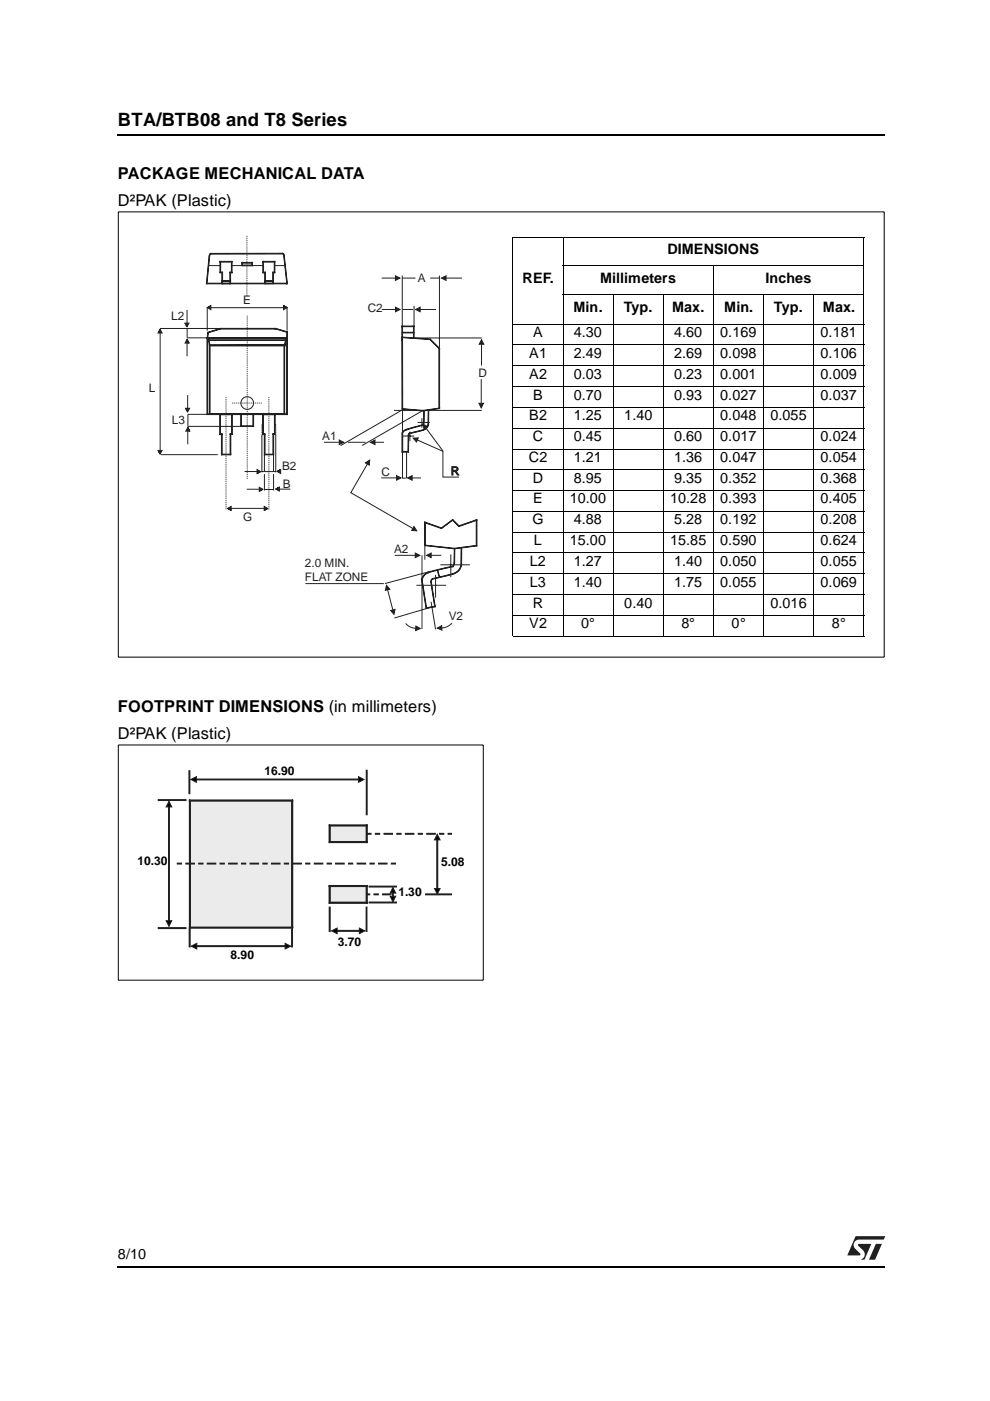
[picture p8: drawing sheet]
<svg xmlns="http://www.w3.org/2000/svg" width="210mm" height="297mm" viewBox="0 0 210 297" stroke-linecap="round" stroke-linejoin="round" font-family="sans-serif">
<path d="M24.9 28.4l.1 .3zM187.5 28.4l.1 .3zM24.9 268.4l.1 .3zM187.5 268.4l.1 .3z" fill="#000"/>
<path d="M25 28.5h162.5M25 268.6h162.5" fill="none" stroke="#000" stroke-width=".25"/>
<path d="M179.3 262h8.3v5.2h-8.3z" fill="#fff"/>
<g fill="#231f20">
<path d="M185.7 263.7h1.3l-1.5 3.4h-1.3z" fill-rule="evenodd"/>
<path d="M181.4 262.1h6.3l-.3 .7h-5.3a1.14 1.14 0 0 0-1 .8 1.14 1.14 0 0 0 .3 1.2l1 1v.3l-2.8 .1z" fill-rule="evenodd"/>
<path d="M182 263.8l2.7-.1-1.4 3.4h-.7a1.19 1.19 0 0 0 .4-1.9l-1-1.1z" fill-rule="evenodd"/>
</g>
<path d="M29.1 162.4h69.2v40.9h-69.2z" fill="#fff"/>
<path d="M40.3 169.7h21.6v27h-21.6z" fill-rule="evenodd" fill="#ebebec" stroke="#231f20" stroke-width=".21"/>
<g fill="#010202" stroke="#231f20" stroke-width=".21">
<path d="M40.3 169.6h21.6l.2 .1-.2-.1h.2v.1h-.3l.1 .2h-21.6z" fill-rule="evenodd"/>
<path d="M61.8 169.7h.3v27l-.2 .1 .2-.1v.1h-.2v-.2l-.1 .1z" fill-rule="evenodd"/>
<path d="M40.1 196.7h.3l-.1-.1h21.6v.2h-21.6l-.2-.1 .2 .1h-.2z" fill-rule="evenodd"/>
<path d="M40.1 169.6h.2v.3l.1-.2v27h-.3v-27l.2-.1-.2 .1z" fill-rule="evenodd"/>
<path d="M37.6 183h.9v.2h-.9z" fill-rule="evenodd"/>
<path d="M39.4 183h1.8v.2h-1.8z" fill-rule="evenodd"/>
<path d="M42.1 183h.9v.2h-.9z" fill-rule="evenodd"/>
<path d="M43.9 183h1.9v.2h-1.9z" fill-rule="evenodd"/>
<path d="M46.6 183h1v.2h-1z" fill-rule="evenodd"/>
<path d="M48.5 183h1.8v.2h-1.8z" fill-rule="evenodd"/>
<path d="M51.2 183h.9v.2h-.9z" fill-rule="evenodd"/>
<path d="M53 183h1.8v.2h-1.8z" fill-rule="evenodd"/>
<path d="M55.7 183h.9v.2h-.9z" fill-rule="evenodd"/>
<path d="M57.6 183h1.8v.2h-1.8z" fill-rule="evenodd"/>
<path d="M60.3 183h.9v.2h-.9z" fill-rule="evenodd"/>
<path d="M62.1 183h1.8v.2h-1.8z" fill-rule="evenodd"/>
<path d="M64.8 183h.9v.2h-.9z" fill-rule="evenodd"/>
<path d="M66.6 183h1.8v.2h-1.8z" fill-rule="evenodd"/>
<path d="M69.4 183h.9v.2h-.9z" fill-rule="evenodd"/>
<path d="M71.2 183h1.8v.2h-1.8z" fill-rule="evenodd"/>
<path d="M73.9 183h.9v.2h-.9z" fill-rule="evenodd"/>
<path d="M75.7 183h1.8v.2h-1.8z" fill-rule="evenodd"/>
<path d="M78.4 183h.9v.2h-.9z" fill-rule="evenodd"/>
<path d="M80.2 183h1.9v.2h-1.9z" fill-rule="evenodd"/>
<path d="M83 183h.9v.2h-.9z" fill-rule="evenodd"/>
<path d="M75.1 176.7h.9v.2h-.9z" fill-rule="evenodd"/>
<path d="M76.9 176.7h1.8v.2h-1.8z" fill-rule="evenodd"/>
<path d="M79.6 176.7h.9v.2h-.9z" fill-rule="evenodd"/>
<path d="M81.4 176.7h1.8v.2h-1.8z" fill-rule="evenodd"/>
<path d="M84.1 176.7h.9v.2h-.9z" fill-rule="evenodd"/>
<path d="M85.9 176.7h1.9v.2h-1.9z" fill-rule="evenodd"/>
<path d="M88.7 176.7h.9v.2h-.9z" fill-rule="evenodd"/>
<path d="M90.5 176.7h1.8v.2h-1.8z" fill-rule="evenodd"/>
<path d="M93.2 176.7h.9v.2h-.9z" fill-rule="evenodd"/>
<path d="M95 176.7h.7v.2h-.7z" fill-rule="evenodd"/>
<path d="M74.8 189.5h.9v.2h-.9z" fill-rule="evenodd"/>
<path d="M76.6 189.5h1.8v.2h-1.8z" fill-rule="evenodd"/>
<path d="M79.3 189.5h.9v.2h-.9z" fill-rule="evenodd"/>
<path d="M81.1 189.5h1.8v.2h-1.8z" fill-rule="evenodd"/>
<path d="M35.7 171h.2v24.3h-.2z" fill-rule="evenodd"/>
<path d="M35.8 169.9l.6 1.2h-1.2z" fill-rule="evenodd"/>
<path d="M35.2 195.2h1.2l-.6 1.2z" fill-rule="evenodd"/>
<path d="M40.9 165.2h35.4v.2h-35.4z" fill-rule="evenodd"/>
<path d="M40.5 165.3l1.2-.6v1.2z" fill-rule="evenodd"/>
<path d="M76 164.7l1.2 .6-1.2 .6z" fill-rule="evenodd"/>
<path d="M41.7 200.5h18.8v.2h-18.8z" fill-rule="evenodd"/>
<path d="M40.5 200.6l1.2-.6v1.2z" fill-rule="evenodd"/>
<path d="M60.4 200l1.2 .6-1.2 .6z" fill-rule="evenodd"/>
<path d="M69.8 192.3h.2v5.2h-.2z" fill-rule="evenodd"/>
<path d="M77.6 192.3h.2v5.2h-.2z" fill-rule="evenodd"/>
<path d="M78.3 187.9h5.7v.2h-5.7z" fill-rule="evenodd"/>
<path d="M78.3 191.2h5.7v.3h-5.7z" fill-rule="evenodd"/>
<path d="M90.2 189.5h5.5v.2h-5.5z" fill-rule="evenodd"/>
<path d="M92.6 178h.2v10.5h-.2z" fill-rule="evenodd"/>
<path d="M92.1 188.4h1.2l-.6 1.2z" fill-rule="evenodd"/>
<path d="M92.7 176.9l.6 1.2h-1.2z" fill-rule="evenodd"/>
<path d="M77.6 163.3h.2v9.4h-.2z" fill-rule="evenodd"/>
<path d="M40.1 163.4h.2v4.9h-.2z" fill-rule="evenodd"/>
<path d="M40.1 196.9h.2v3.9h-.2z" fill-rule="evenodd"/>
<path d="M61.8 196.9h.2v3.9h-.2z" fill-rule="evenodd"/>
<path d="M33.6 169.5h5.8v.2h-5.8z" fill-rule="evenodd"/>
<path d="M33.6 196.7h5.8v.2h-5.8z" fill-rule="evenodd"/>
</g>
<path d="M69.9 175h7.8v3.5h-7.8z" fill-rule="evenodd" fill="#ebebec" stroke="#231f20" stroke-width=".21"/>
<g fill="#010202" stroke="#231f20" stroke-width=".21">
<path d="M69.9 174.9h7.8l.2 .1-.2-.1h.2v.1h-.3l.1 .1h-7.8z" fill-rule="evenodd"/>
<path d="M77.6 175h.3v3.5l-.2 .2 .2-.2v.2h-.2v-.3l-.1 .1z" fill-rule="evenodd"/>
<path d="M69.8 178.5h.2l-.1-.1h7.8v.3h-7.8l-.1-.2 .1 .2h-.1z" fill-rule="evenodd"/>
<path d="M69.8 174.9h.1v.2l.1-.1v3.5h-.2v-3.5l.1-.1-.1 .1z" fill-rule="evenodd"/>
</g>
<path d="M69.9 187.9h7.8v3.5h-7.8z" fill-rule="evenodd" fill="#ebebec" stroke="#231f20" stroke-width=".21"/>
<g fill="#010202" stroke="#231f20" stroke-width=".21">
<path d="M69.9 187.7h7.8l.2 .2-.2-.2h.2v.2h-.3l.1 .1h-7.8z" fill-rule="evenodd"/>
<path d="M77.6 187.9h.3v3.5l-.2 .1 .2-.1v.1h-.2v-.2l-.1 .1z" fill-rule="evenodd"/>
<path d="M69.8 191.4h.2l-.1-.1h7.8v.2h-7.8l-.1-.1 .1 .1h-.1z" fill-rule="evenodd"/>
<path d="M69.8 187.7h.1v.3l.1-.1v3.5h-.2v-3.5l.1-.2-.1 .2z" fill-rule="evenodd"/>
<path d="M71.4 197.3h4.8v.2h-4.8z" fill-rule="evenodd"/>
<path d="M70.3 197.4l1.2-.6v1.2z" fill-rule="evenodd"/>
<path d="M76.2 196.8l1.2 .6-1.2 .6z" fill-rule="evenodd"/>
<path d="M83.2 189.3h.2v.8h-.2z" fill-rule="evenodd"/>
<path d="M83.3 188.2l.6 1.1h-1.2z" fill-rule="evenodd"/>
<path d="M82.7 190h1.2l-.6 1.2z" fill-rule="evenodd"/>
</g>
<path d="M25.1 158h77.4v49.8h-77.4z" fill="none" stroke="#000" stroke-width=".21"/>
<path d="M31.3 49.9h71.8v84.1h-71.8z" fill="#fff"/>
<g fill="#231f20" stroke="#231f20" stroke-width=".21">
<path d="M87.7 69.2h.1v3l-.1-.1z" fill-rule="evenodd"/>
<path d="M85.3 72h2.4v.2h-2.5z" fill-rule="evenodd"/>
<path d="M85.2 69.1l.1 .1v2.9h-.1z" fill-rule="evenodd"/>
<path d="M85.3 69.1l2.5 .1-2.5 .1z" fill-rule="evenodd"/>
<path d="M85.3 70.5h2.5v.1h-2.5z" fill-rule="evenodd"/>
</g>
<path d="M89.9 86.7h1l-.1 3.3a2.73 2.73 0 0 1-2.5 1.5l-1.5 .4-.2 .2v3.7h-1.3v-4a4.1 4.1 0 0 1 2.8-1.3l.8-.2a.8 .8 0 0 0 1-.7z" fill-rule="evenodd" fill="#fff" stroke="#231f20" stroke-width=".21"/>
<g fill="#231f20" stroke="#231f20" stroke-width=".21">
<path d="M90.8 90l.1 .1a1.59 1.59 0 0 1-1.1 1.1l-.1-.1 .7-.5z" fill-rule="evenodd"/>
<path d="M86.8 91.8l2.9-.7 .1 .1-2.9 .7z" fill-rule="evenodd"/>
<path d="M86.7 91.9l.1-.1 .1 .1-.4 .4z" fill-rule="evenodd"/>
<path d="M86.5 92.3h.2l-.1 3.5h-.1z" fill-rule="evenodd"/>
<path d="M85.2 95.8l1.4-.1v.1z" fill-rule="evenodd"/>
<path d="M85.3 91.8h.1v4h-.2z" fill-rule="evenodd"/>
<path d="M85.5 91.4l.7-.4 .1 .1-1 .7z" fill-rule="evenodd"/>
<path d="M86.2 91l2.9-.8h.5l-3.3 .9z" fill-rule="evenodd"/>
<path d="M89.8 89.6l.1 .1-.3 .5-.1-.1z" fill-rule="evenodd"/>
<path d="M89.8 86.6l.2 .1-.1 2.9h-.1z" fill-rule="evenodd"/>
<path d="M89.9 86.6l1 .1-1 .1z" fill-rule="evenodd"/>
<path d="M90.8 86.7h.1v3.4l-.1-.1z" fill-rule="evenodd"/>
</g>
<path d="M85.3 71.5l5.9 .4 1.9 2v12.7l-3.4 .5-4.4-.4z" fill-rule="evenodd" fill="#fff" stroke="#231f20" stroke-width=".21"/>
<g fill="#231f20" stroke="#231f20" stroke-width=".21">
<path d="M85.3 71.5l5.9 .4-5.9-.3z" fill-rule="evenodd"/>
<path d="M91.2 71.9l2 2h-.1l-2-1.9z" fill-rule="evenodd"/>
<path d="M93.1 73.9h.1v12.7h-.1z" fill-rule="evenodd"/>
<path d="M89.7 87l3.4-.5 .1 .1-3.5 .6z" fill-rule="evenodd"/>
<path d="M85.2 86.7l4.5 .3v.1z" fill-rule="evenodd"/>
<path d="M85.2 71.5h.1l.1 15.2h-.2z" fill-rule="evenodd"/>
</g>
<path d="M96.4 114.9h1.5l-.1 5a3.1 3.1 0 0 1-2.7 2l-2.7 .7a.83 .83 0 0 0-1 .8l.8 5.2-1.8 .3-1-6.1a2.86 2.86 0 0 1 2.7-1.8l2.5-.6a1.95 1.95 0 0 0 1.5-.5l.2-.6z" fill-rule="evenodd" fill="#fff" stroke="#231f20" stroke-width=".21"/>
<g fill="#231f20" stroke="#231f20" stroke-width=".21">
<path d="M97.7 119.9h.2a2.41 2.41 0 0 1-1.7 1.8v-.1l1-.7z" fill-rule="evenodd"/>
<path d="M91.8 122.7l4.4-1.1v.1l-4.1 1-.3 .1z" fill-rule="evenodd"/>
<path d="M91.5 122.9l.3-.2-.5 .7z" fill-rule="evenodd"/>
<path d="M91.3 123.4h.2l.7 5.3z" fill-rule="evenodd"/>
<path d="M90.4 128.9l1.8-.4v.2l-1.9 .3z" fill-rule="evenodd"/>
<path d="M89.4 122.8h.1l.9 6.1h-.1z" fill-rule="evenodd"/>
<path d="M90.1 121.7l.5-.3 .2-.1v.1a2.16 2.16 0 0 0-1.3 1.5l-.1-.1 .2-.4z" fill-rule="evenodd"/>
<path d="M90.8 121.3l3.8-1 1.5-.2-5.3 1.3z" fill-rule="evenodd"/>
<path d="M96.3 119.3h.1v.1l-.3 .7h-.1z" fill-rule="evenodd"/>
<path d="M96.3 114.8l.2 .1-.1 4.4h-.1z" fill-rule="evenodd"/>
<path d="M96.4 114.8l1.5 .1h-1.5z" fill-rule="evenodd"/>
<path d="M97.8 114.9h.1v5h-.2z" fill-rule="evenodd"/>
</g>
<path d="M90.1 110.8l3.5 1.2 2.4-1.8 1.3 1.4 3.7-1.3v5.4l-4.6 .6-6.3-.7z" fill-rule="evenodd" fill="#fff" stroke="#231f20" stroke-width=".21"/>
<g fill="#231f20" stroke="#231f20" stroke-width=".21">
<path d="M101 110.3h.1v5.4h-.1z" fill-rule="evenodd"/>
<path d="M96.4 116.3l4.6-.7 .1 .1-4.7 .7z" fill-rule="evenodd"/>
<path d="M90 115.6l6.4 .7v.1z" fill-rule="evenodd"/>
<path d="M90 110.7l.2 .1v4.8h-.2z" fill-rule="evenodd"/>
<path d="M90.1 110.7l3.5 1.3-3.5-1.2z" fill-rule="evenodd"/>
<path d="M93.6 111.9l2.4-1.7-2.4 1.8z" fill-rule="evenodd"/>
<path d="M95.9 110.3l.1-.1 1.3 1.4z" fill-rule="evenodd"/>
<path d="M97.3 111.5l3.8-1.3v.1l-3.8 1.3z" fill-rule="evenodd"/>
<path d="M83.8 58.5l1 .5-1 .4z" fill-rule="evenodd"/>
<path d="M83.9 65.1l.9 .5-.9 .5z" fill-rule="evenodd"/>
<path d="M93.6 59l1-.5v.9z" fill-rule="evenodd"/>
<path d="M88.1 65.6l1-.5v1z" fill-rule="evenodd"/>
<path d="M102.1 72l.5 1h-1z" fill-rule="evenodd"/>
<path d="M101.6 85.5h.9l-.5 1z" fill-rule="evenodd"/>
<path d="M89.7 90l1 .4-.8 .6z" fill-rule="evenodd"/>
<path d="M87.6 92.9l1.1-.1-.4 .9z" fill-rule="evenodd"/>
<path d="M78.5 93.8l1-.5v1z" fill-rule="evenodd"/>
<path d="M86.4 101.3l1-.5v1z" fill-rule="evenodd"/>
<path d="M71.9 93.3l1 .5-1 .5z" fill-rule="evenodd"/>
<path d="M84.1 100.8l.9 .5-.9 .5z" fill-rule="evenodd"/>
<path d="M77.5 98.1l.9-.6-.1 1.1z" fill-rule="evenodd"/>
<path d="M87.8 111.6l.6 .9h-1.1z" fill-rule="evenodd"/>
<path d="M81.9 124.1l.7 .8-.9 .3z" fill-rule="evenodd"/>
<path d="M82.8 129.4l1-.2-.3 1.1z" fill-rule="evenodd"/>
<path d="M92.7 133.2l.9-.5 .1 .9z" fill-rule="evenodd"/>
<path d="M88.2 132.7l.9 .6-1 .4z" fill-rule="evenodd"/>
<path d="M88 117.3l1 .4-1 .5z" fill-rule="evenodd"/>
<path d="M90.5 117.7l.9-.4v.9z" fill-rule="evenodd"/>
<path d="M92.7 120.9h.1l.4 1.5h-.1z" fill-rule="evenodd"/>
</g>
<g fill="none" stroke="#231f20" stroke-width=".21">
<path d="M80.9 59h3M85.3 58.4v10.7M85.3 59h2.8M91.2 59h1.9M93.2 58.4v15.4M94.5 59h3.5M80.9 65.6h3M85.4 65.6h2.2M87.7 71.7h14.4M87.8 64.8v4.4M89 65.6h3.5M102.1 72.9v4.6"/>
<path d="M68.7 93.8h3.3M73.8 93.8h3.7M77.9 98.3l-3.5 6.2 13.2 7.6M79.5 93.8h1.9M83.5 87h18.6M85.1 87l-12.9 7.5M85.2 92.4h2.6M85.3 86.7v14.8M86.2 95.8v5.6M86.9 91.5v2M88.4 93.3l5.5 2.4M88.5 89.6h2.6"/>
<path d="M89.5 88.6v2.1M89.8 87l-13 7.5M90.3 90.7l3.6 4.9v5.6h3.4M102 80.4v5.2M80.8 101.3h3.3M83.7 117.7h4.4M85.4 101.4h.7M87.3 101.3h2M89.5 117.7v15.7M90.1 115.6v3.1M91.4 117.7h2.2M93.4 119.8h6.2"/>
<path d="M95.6 117.5v4.9M64.8 123.7h16.6M82.2 125l1.1 4.4M86 132.2l1 .7 1.2 .3M88.3 124.1h6.3M91.1 121.2l-9.5 2.5M91.4 127.6l1 5.8M91.5 128.7l-7.9 2.3M92.4 121.9v4.8M95.8 132.1l-.9 .7-1.3 .3"/>
</g>
<path d="M44 71.7h16.9v16.1h-16.9z" fill-rule="evenodd" fill="#fff" stroke="#231f20" stroke-width=".21"/>
<g fill="#231f20" stroke="#231f20" stroke-width=".21">
<path d="M44 71.6l16.9 .1h-16.9z" fill-rule="evenodd"/>
<path d="M60.8 71.7h.1v16.2l-.1-.1z" fill-rule="evenodd"/>
<path d="M43.9 87.8h17v.1z" fill-rule="evenodd"/>
<path d="M43.9 71.6l.1 .1v16.1h-.1z" fill-rule="evenodd"/>
</g>
<path d="M44.5 73.2l15.8-.1v14.6h-15.8z" fill-rule="evenodd" fill="#fff" stroke="#231f20" stroke-width=".21"/>
<g fill="#231f20" stroke="#231f20" stroke-width=".21">
<path d="M44.5 73.1l15.9-.1-.1 .2-15.8 .1z" fill-rule="evenodd"/>
<path d="M60.2 73.1h.2v14.7l-.2-.1z" fill-rule="evenodd"/>
<path d="M44.5 87.7h15.8v.1h-15.9z" fill-rule="evenodd"/>
<path d="M44.4 73.1l.1 .1v14.5h-.1z" fill-rule="evenodd"/>
</g>
<path d="M46.7 87.9h2.5v4.1h-.3v4.4h-1.9v-4.3h-.3z" fill-rule="evenodd" fill="#fff" stroke="#231f20" stroke-width=".21"/>
<g fill="#231f20" stroke="#231f20" stroke-width=".21">
<path d="M48.8 92h.1v4.4h-.1z" fill-rule="evenodd"/>
<path d="M48.9 92l.3 .1h-.3z" fill-rule="evenodd"/>
<path d="M49.1 87.9l.1-.1v4.2h-.1z" fill-rule="evenodd"/>
<path d="M46.6 87.8h2.6v.1h-2.5z" fill-rule="evenodd"/>
<path d="M46.6 87.9h.1v4.2z" fill-rule="evenodd"/>
<path d="M46.7 92l.4 .1h-.4z" fill-rule="evenodd"/>
<path d="M47 92.1h.1l-.1 4.3z" fill-rule="evenodd"/>
<path d="M47 96.3h1.9v.1h-1.9z" fill-rule="evenodd"/>
</g>
<path d="M55.8 87.9h2.5v4.1h-.3v4.4h-1.9v-4.3h-.3z" fill-rule="evenodd" fill="#fff" stroke="#231f20" stroke-width=".21"/>
<g fill="#231f20" stroke="#231f20" stroke-width=".21">
<path d="M57.9 92h.1v4.4h-.1z" fill-rule="evenodd"/>
<path d="M58 92l.3 .1h-.3z" fill-rule="evenodd"/>
<path d="M58.2 87.9l.1-.1v4.2h-.1z" fill-rule="evenodd"/>
<path d="M55.7 87.8h2.6v.1h-2.5z" fill-rule="evenodd"/>
<path d="M55.7 87.9h.1v4.2z" fill-rule="evenodd"/>
<path d="M55.8 92l.4 .1h-.4z" fill-rule="evenodd"/>
<path d="M56 92.1h.2l-.1 4.3z" fill-rule="evenodd"/>
<path d="M56.1 96.3h1.9v.1h-1.9z" fill-rule="evenodd"/>
</g>
<path d="M51.1 87.8h2.6v2.6h-2.6z" fill-rule="evenodd" fill="#fff" stroke="#231f20" stroke-width=".21"/>
<g fill="#231f20" stroke="#231f20" stroke-width=".21">
<path d="M51.1 87.8h.1l-.1 2.6z" fill-rule="evenodd"/>
<path d="M51.1 90.3h2.6l.1 .1h-2.7z" fill-rule="evenodd"/>
<path d="M53.6 87.8h.2v2.6h-.2z" fill-rule="evenodd"/>
<path d="M51.1 87.8h2.6v.1h-2.6z" fill-rule="evenodd"/>
</g>
<path d="M44.1 70.5l2.7-.8h11.7l2.4 .7v1.3h-16.9z" fill-rule="evenodd" fill="#fff" stroke="#231f20" stroke-width=".21"/>
<g fill="#231f20" stroke="#231f20" stroke-width=".21">
<path d="M44.1 70.5h.1l-.2 1.2-.1-.1z" fill-rule="evenodd"/>
<path d="M44.1 70.4l2.7-.8v.2l-2.7 .8z" fill-rule="evenodd"/>
<path d="M46.9 69.6h11.6l-.1 .2h-11.5z" fill-rule="evenodd"/>
<path d="M58.5 69.6l2.4 .8-2.5-.7z" fill-rule="evenodd"/>
<path d="M60.8 70.4h.1v1.3h-.1z" fill-rule="evenodd"/>
<path d="M44 71.6h16.9v.1h-17z" fill-rule="evenodd"/>
<path d="M44 65.2l.7-.4-.7 .4 .7-.4v.9z" fill-rule="evenodd"/>
<path d="M60.1 64.8l.8 .4-.8 .5v-.9l.8 .4z" fill-rule="evenodd"/>
<path d="M39.8 90.6l.4 .8-.4-.8 .4 .8h-.8z" fill-rule="evenodd"/>
<path d="M39.7 72l.4 .7-.4-.7 .4 .7h-.9z" fill-rule="evenodd"/>
<path d="M39.4 86.6h.8l-.4 .7z" fill-rule="evenodd"/>
<path d="M39.2 68.5h.9l-.4 .8z" fill-rule="evenodd"/>
<path d="M33.5 95.5h.9l-.4 .8z" fill-rule="evenodd"/>
<path d="M34 69.8l-.5 .8 .5-.8 .4 .8h-.9z" fill-rule="evenodd"/>
<path d="M56 107.4l.8 .4-.8 .4 .8-.4-.8 .4z" fill-rule="evenodd"/>
<path d="M48.2 107.8l.8 .4-.8-.4 .8-.4v.8z" fill-rule="evenodd"/>
<path d="M54.5 99.6l.8 .4-.8 .4 .8-.4-.8 .4z" fill-rule="evenodd"/>
<path d="M55 103.3l.7 .4-.7 .4 .7-.4-.7 .4z" fill-rule="evenodd"/>
<path d="M58.8 100l.7-.4-.7 .4 .7-.4v.8z" fill-rule="evenodd"/>
<path d="M58.5 103.7l.7-.4-.7 .4 .7-.4v.8z" fill-rule="evenodd"/>
<path d="M44.2 72h16.5l-.1 .2h-16.4z" fill-rule="evenodd"/>
<path d="M60.5 72.1h.1l-.2 1.2z" fill-rule="evenodd"/>
<path d="M44.5 73.2h15.9v.1h-16z" fill-rule="evenodd"/>
<path d="M44.2 72.1h.1l.2 1.2h-.1z" fill-rule="evenodd"/>
<path d="M43.9 71.7l.1-.1 .3 .5h-.1z" fill-rule="evenodd"/>
<path d="M60.8 71.6l.1 .1-.3 .4h-.1z" fill-rule="evenodd"/>
</g>
<g fill="none" stroke="#231f20" stroke-width=".21">
<path d="M33.9 69.6h12.8M34 70.5v25.1M39.7 65.7v2.9M39.7 72.7v2.8M39.7 71.6h4.2M39.7 69.7v1.9M43.9 65.1v5M44.6 65.2h15.6M52.4 66.9v.2M52.4 67.2h.1M52.4 67.3v.2M52.4 67.6h.1"/>
<path d="M52.4 67.7v.2M52.4 68h.1M52.4 68.1v.2M52.4 68.4v.1M52.4 68.6v.1M52.4 68.8v.1M52.4 69v.1M52.4 69.2v.1M52.4 69.4v.1M52.4 69.6v.1M52.4 69.8v.1M52.4 70v.1"/>
<path d="M52.4 70.2v.1M52.4 70.4v.1M52.4 70.6v.1M52.4 70.8v.1M52.4 71v.1M52.4 71.3h.1M52.4 71.4v.2M52.4 71.7h.1M52.4 71.8v.2M52.4 72.1h.1M52.4 72.2v.2M52.4 72.5h.1"/>
<path d="M52.4 72.6v.2M52.4 72.9h.1M52.4 73v.2M52.4 73.3h.1M52.4 73.4v.2M52.4 73.7h.1M52.4 73.8v.2M52.4 74.1h.1M52.4 74.2v.2M52.4 74.5h.1M52.4 74.6v.2M52.4 74.9h.1"/>
<path d="M52.4 75v.2M52.4 75.3h.1M52.4 75.4v.2M52.4 75.7h.1M52.4 75.8v.2M52.4 76.1h.1M52.4 76.2v.2M52.4 76.5h.1M52.4 76.6v.2M52.4 76.9v.1M52.4 77.1v.1M52.4 77.3v.1"/>
<path d="M52.4 77.5v.1M52.4 77.7v.1M52.4 77.9v.1M52.4 78.1v.1M52.4 78.3v.1M52.4 78.5v.1M52.4 78.7v.1M52.4 78.9v.1M52.4 79.1v.1M52.4 79.3v.1M52.4 79.5v.2M52.4 79.8h.1"/>
<path d="M52.4 79.9v.2M60.9 65.1v5M34.1 96.4h12.1M39.8 83.8v2.8M39.8 91.3v2.9M39.8 90.4h11.4M39.8 87.8h4.2M39.8 87.9v2.5M47.9 84.2v.2M47.9 84.5h.1M47.9 84.6v.2M47.9 84.9h.1"/>
<path d="M47.9 85v.2M47.9 85.3h.1M47.9 85.4v.2M47.9 85.7h.1M47.9 85.8v.2M47.9 86.1h.1M47.9 86.2v.2M47.9 86.5h.1M47.9 86.6v.2M47.9 86.9h.1M47.9 87v.2M47.9 87.3h.1"/>
<path d="M47.9 87.4v.2M47.9 87.7h.1M47.9 87.8v.2M47.9 88.1h.1M47.9 88.2v.2M47.9 88.5h.1M47.9 88.6v.2M47.9 88.9h.1M47.9 89v.2M47.9 89.3h.1M47.9 89.4v.2M47.9 89.7v.1"/>
<path d="M47.9 89.9v.1M47.9 90.1v.1M47.9 90.3v.1M47.9 90.5v.1M47.9 90.7v.1M47.9 90.9v.1M47.9 91.1v.1M47.9 91.3v.1M47.9 91.5v.1M47.9 91.7v.1M47.9 91.9v.1M47.9 92.1v.1"/>
<path d="M47.9 92.3v.1M47.9 92.6h.1M47.9 92.7v.2M47.9 93h.1M47.9 93.1v.2M47.9 93.4h.1M47.9 93.5v.2M47.9 93.8h.1M47.9 93.9v.2M47.9 94.2h.1M47.9 94.3v.2M47.9 94.6h.1"/>
<path d="M47.9 94.7v.2M47.9 95h.1M47.9 95.1v.2M47.9 95.4h.1M47.9 95.5v.2M47.9 95.8h.1M47.9 95.9v.2M47.9 96.2h.1M47.9 96.3v.2M47.9 96.6h.1M47.9 96.7v.2M47.9 97h.1"/>
<path d="M47.9 97.1v.2M47.9 97.4h.1M47.9 97.5v.2M47.9 97.8h.1M47.9 97.9v.2M47.9 98.2v.1M47.9 98.4v.1M47.9 98.6v.1M47.9 98.8v.1M47.9 99v.1M47.9 99.2v.1M47.9 99.4v.1"/>
<path d="M47.9 99.6v.1M47.9 99.8v.1M47.9 100v.1M49.2 85.5h.2M49.5 85.5h.1M49.7 85.5h.1M49.9 85.5h.1M50.1 85.5h.1M50.3 85.5h.1M50.5 85.5h.1M50.7 85.5h.1M50.9 85.5h.1"/>
<path d="M51.1 85.5h.1M51.3 85.5h.1M51.5 85.5h.1M51.7 85.5h.1M51.9 100h2.7M51.9 85.5h.1M52.1 85.5h.1M52.3 85.5h.1M52.4 80.2h.1M52.4 80.3v.2M52.4 80.6h.1M52.4 80.7v.2"/>
<path d="M52.4 81h.1M52.4 81.1v.2M52.4 81.4h.1M52.4 81.5v.2M52.4 81.8h.1M52.4 81.9v.2M52.4 82.2h.1M52.4 82.3v.2M52.4 82.6h.1M52.4 82.7v.2M52.4 83h.1M52.4 83.1v.2"/>
<path d="M52.4 83.4h.1M52.4 83.5v.2M52.4 83.8h.1M52.4 83.9v.2M52.4 84.2h.1M52.4 84.3v.2M52.4 84.6h.1M52.4 84.7v.2M52.4 85h.1M52.4 85.2v.1M52.4 85.4v.1M52.4 85.6v.1"/>
<path d="M52.4 85.8v.1M52.4 86v.1M52.4 86.2v.1M52.4 86.4v.1M52.4 86.6v.1M52.4 86.8v.1M52.4 87v.1M52.4 87.2v.1M52.4 87.4v.1M52.4 87.6v.1M52.4 87.8v.1M52.4 88v.2"/>
<path d="M52.4 88.3h.1M52.4 88.4v.2M52.4 88.7h.1M52.4 88.8v.2M52.4 89.1h.1M52.4 89.2v.2M52.4 89.5h.1M52.4 89.6v.2M52.4 89.9h.1M52.4 90v.2M52.4 90.3h.1M52.4 90.4v.2"/>
<path d="M52.4 90.7h.1M52.4 90.8v.2M52.4 91.1h.1M52.4 91.2v.2M52.4 91.5h.1M52.4 91.6v.2M52.4 91.9h.1M52.4 92v.2M52.4 92.3h.1M52.4 92.4v.2M52.4 92.7h.1M52.4 92.8v.2"/>
<path d="M52.4 93.1h.1M52.4 93.2v.2M52.4 93.5v.1M52.4 93.7v.1M52.4 93.9v.1M52.4 94.1v.1M52.4 94.3v.1M52.4 94.5v.1M52.4 94.7v.1M52.4 94.9v.1M52.4 95.1v.1M52.4 95.3v.1"/>
<path d="M52.4 95.5v.1M52.4 95.7v.1M52.4 95.9v.1M52.4 96.1v.2M52.4 96.4h.1M52.4 96.5v.2M52.4 96.8h.1M52.4 96.9v.2M52.4 97.2h.1M52.4 97.3v.2M52.4 97.6h.1M52.4 97.7v.2"/>
<path d="M52.4 98h.1M52.4 98.1v.2M52.4 98.4h.1M52.4 98.5v.2M52.4 98.8h.1M52.4 98.9v.2M52.4 99.2h.1M52.4 99.3v.2M52.4 99.6h.1M52.4 99.7v.2M52.4 100h.1M52.5 85.5h.1"/>
<path d="M52.7 85.5h.1M52.9 85.5h.1M53.1 85.5h.1M53.3 85.5h.2M53.6 85.5h.1M53.7 85.5h.2M54 85.5h.1M54.1 85.5h.2M54.4 85.5h.1M54.5 85.5h.2M54.8 85.5h.1M54.9 85.5h.2"/>
<path d="M55.2 85.5h.1M55.3 85.5h.2M55.5 100h3M55.5 90v.2M55.5 90.3h.1M55.5 90.4v.2M55.5 90.7h.1M55.5 90.8v.2M55.5 91.1h.1M55.5 91.2v.2M55.5 91.5h.1M55.5 91.6v.2"/>
<path d="M55.5 91.9h.1M55.5 92v.1M55.5 92.1v8M55.5 90h.2M56.1 96.4v3.5M57 84.2v.2M57 84.5h.1M57 84.6v.2M57 84.9h.1M57 85v.2M57 85.3h.1M57 85.4v.2"/>
<path d="M57 85.7h.1M57 85.8v.2M57 86.1h.1M57 86.2v.2M57 86.5h.1M57 86.6v.2M57 86.9h.1M57 87v.2M57 87.3h.1M57 87.4v.2M57 87.7h.1M57 87.8v.2"/>
<path d="M57 88.1h.1M57 88.2v.2M57 88.5h.1M57 88.6v.2M57 88.9h.1M57 89v.2M57 89.3h.1M57 89.4v.2M57 89.7v.1M57 89.9v.1M57 90.1v.1M57 90.3v.1"/>
<path d="M57 90.5v.1M57 90.7v.1M57 90.9v.1M57 91.1v.1M57 91.3v.1M57 91.5v.1M57 91.7v.1M57 91.9v.1M57 92.1v.1M57 92.3v.1M57 92.6h.1M57 92.7v.2"/>
<path d="M57 93h.1M57 93.1v.2M57 93.4h.1M57 93.5v.2M57 93.8h.1M57 93.9v.2M57 94.2h.1M57 94.3v.2M57 94.6h.1M57 94.7v.2M57 95h.1M57 95.1v.2"/>
<path d="M57 95.4h.1M57 95.5v.2M57 95.8h.1M57 95.9v.2M57 96.2h.1M57 96.3v.2M57 96.6h.1M57 96.7v.2M57 97h.1M57 97.1v.2M57 97.4h.1M57 97.5v.2"/>
<path d="M57 97.8h.1M57 97.9v.2M57 98.2v.1M57 98.4v.1M57 98.6v.1M57 98.8v.1M57 99v.1M57 99.2v.1M57 99.4v.1M57 99.6v.1M57 99.8v.1M57 100v.1"/>
<path d="M58 96.4v3.5M58.3 90h.2M58.5 90v.2M58.5 90.3h.1M58.5 90.4v.2M58.5 90.7h.1M58.5 90.8v.2M58.5 91.1h.1M58.5 91.2v.2M58.5 91.5h.1M58.5 91.6v.2M58.5 91.9h.1"/>
<path d="M58.5 92v.1M58.5 92.1v8M47.9 100.2v.1M47.9 100.4v.1M47.9 100.6v.1M47.9 100.8v.2M47.9 101.1h.1M47.9 101.2v.2M47.9 101.5h.1M47.9 101.6v.2M47.9 101.9h.1M47.9 102v.2"/>
<path d="M47.9 102.3h.1M47.9 102.4v.2M47.9 102.7h.1M47.9 102.8v.2M47.9 103.1h.1M47.9 103.2v.2M47.9 103.5h.1M47.9 103.6v.2M47.9 103.9h.1M47.9 104v.2M47.9 104.3h.1M47.9 104.4v.2"/>
<path d="M47.9 104.7h.1M47.9 104.8v.2M47.9 105.1h.1M47.9 105.2v.2M47.9 105.5h.1M47.9 105.6v.2M47.9 105.9h.1M47.9 106v.2M47.9 106.3h.1M47.9 106.4v.2M47.9 106.7v.1M47.9 106.9v.1"/>
<path d="M47.9 107.1v.1M47.9 107.3v.1M47.9 107.5v.1M47.9 107.7v.1M47.9 107.9v.1M47.9 108.1h.1M48.9 107.8h7.2M52.3 103.7h2.8M52.4 100.1v.2M52.4 100.4h.1M52.4 100.5v.2M52.4 100.8h.1"/>
<path d="M52.4 100.9v.2M52.4 101.2h.1M52.4 101.3v.2M56.1 100.5v3.5M56.1 103.8h1.9M57 100.2v.1M57 100.4v.1M57 100.6v.1M57 100.8v.2M57 101.1h.1M57 101.2v.2M57 101.5h.1"/>
<path d="M57 101.6v.2M57 101.9h.1M57 102v.2M57 102.3h.1M57 102.4v.2M57 102.7h.1M57 102.8v.2M57 103.1h.1M57 103.2v.2M57 103.5h.1M57 103.6v.2M57 103.9h.1"/>
<path d="M57 104v.2M57 104.3h.1M57 104.4v.2M57 104.7h.1M57 104.8v.2M57 105.1h.1M57 105.2v.2M57 105.5h.1M57 105.6v.2M57 105.9h.1M57 106v.2M57 106.3h.1"/>
<path d="M57 106.4v.2M57 106.7v.1M57 106.9v.1M57 107.1v.1M57 107.3v.1M57 107.5v.1M57 107.7v.1M57 107.9v.1M57 108.1h.1M58 100.5v3.5M59.1 103.7h2.5"/>
<circle cx="52.4" cy="85.5" r="1.34"/>
</g>
<path d="M44.5 53.9l15.5-.1 .2 .4 .7 5.9h-17.1z" fill-rule="evenodd" fill="#fff" stroke="#231f20" stroke-width=".21"/>
<g fill="#231f20" stroke="#231f20" stroke-width=".21">
<path d="M44.7 53.7h15.2v.1l-15.2 .1z" fill-rule="evenodd"/>
<path d="M44.5 53.8l.2-.1-.3 .6h-.1z" fill-rule="evenodd"/>
<path d="M44.3 54.3h.1l-.6 5.9z" fill-rule="evenodd"/>
<path d="M43.8 60h17.1v.2h-17.1z" fill-rule="evenodd"/>
<path d="M60.2 54.2h.1l.6 5.9h-.1z" fill-rule="evenodd"/>
<path d="M59.9 53.7a.31 .31 0 0 1 .3 .2 .31 .31 0 0 1 0 .3z" fill-rule="evenodd"/>
</g>
<path d="M51.4 55.7h2.1v.6h-2.1z" fill-rule="evenodd" fill="#fff" stroke="#231f20" stroke-width=".21"/>
<g fill="#231f20" stroke="#231f20" stroke-width=".21">
<path d="M51.4 55.6l2.1 .1-2.1 .1z" fill-rule="evenodd"/>
<path d="M53.4 55.7h.1v.6h-.1z" fill-rule="evenodd"/>
<path d="M51.4 56.2h2.1v.1h-2.2z" fill-rule="evenodd"/>
<path d="M51.3 55.6l.1 .1v.6h-.1z" fill-rule="evenodd"/>
</g>
<path d="M44.2 56.3h16.2" fill="none" stroke="#231f20" stroke-width=".21"/>
<path d="M47.1 59.6v.5h1.7v-.5zM46.7 55.5h2.4v2.3h-.3v1.8h-1.7v-1.8h-.4z" fill-rule="evenodd" fill="#fff" stroke="#231f20" stroke-width=".21"/>
<g fill="#231f20" stroke="#231f20" stroke-width=".21">
<path d="M47.1 59.5h1.7v.2h-1.7z" fill-rule="evenodd"/>
<path d="M47.1 59.6h.1l-.1 .6z" fill-rule="evenodd"/>
<path d="M47.1 60h1.7l.1 .2h-1.8z" fill-rule="evenodd"/>
<path d="M48.8 59.6l.1-.1v.6h-.1z" fill-rule="evenodd"/>
<path d="M46.7 55.4l2.5 .1-2.5 .1z" fill-rule="evenodd"/>
<path d="M49.1 55.5h.1v2.3h-.1z" fill-rule="evenodd"/>
<path d="M48.8 57.7h.3v.1z" fill-rule="evenodd"/>
<path d="M48.8 57.8h.1v1.9l-.1-.1z" fill-rule="evenodd"/>
<path d="M47.1 59.6l1.7-.1v.2z" fill-rule="evenodd"/>
<path d="M47.1 57.8l.1-.1v1.9h-.1z" fill-rule="evenodd"/>
<path d="M46.6 57.8l.5-.1v.1z" fill-rule="evenodd"/>
<path d="M46.6 55.4l.2 .1v2.3h-.2z" fill-rule="evenodd"/>
</g>
<path d="M56.2 59.6v.5h1.7v-.5zM55.8 55.5h2.4v2.3h-.3v1.8h-1.7v-1.8h-.4z" fill-rule="evenodd" fill="#fff" stroke="#231f20" stroke-width=".21"/>
<g fill="#231f20" stroke="#231f20" stroke-width=".21">
<path d="M56.1 59.5h1.8v.2h-1.7z" fill-rule="evenodd"/>
<path d="M56.1 59.6h.2l-.1 .6z" fill-rule="evenodd"/>
<path d="M56.2 60h1.7l.1 .2h-1.8z" fill-rule="evenodd"/>
<path d="M57.9 59.5l.1 .6h-.2z" fill-rule="evenodd"/>
<path d="M55.8 55.4l2.5 .1-2.5 .1z" fill-rule="evenodd"/>
<path d="M58.1 55.5h.2v2.3h-.2z" fill-rule="evenodd"/>
<path d="M57.8 57.7h.4v.1z" fill-rule="evenodd"/>
<path d="M57.8 57.8h.2v1.9l-.2-.1z" fill-rule="evenodd"/>
<path d="M56.1 59.6l1.8-.1v.2z" fill-rule="evenodd"/>
<path d="M56.1 57.8l.2-.1v1.9h-.2z" fill-rule="evenodd"/>
<path d="M55.7 57.8l.5-.1v.1z" fill-rule="evenodd"/>
<path d="M55.7 55.4l.2 .1v2.3h-.2z" fill-rule="evenodd"/>
</g>
<g fill="none" stroke="#231f20" stroke-width=".21">
<path d="M52.4 49.9v.1M52.4 50.1v.1M52.4 50.3v.1M52.4 50.5v.1M52.4 50.8h.1M52.4 50.9v.2M52.4 51.2h.1M52.4 51.3v.2M52.4 51.6h.1M52.4 51.7v.2M52.4 52h.1M52.4 52.1v.2"/>
<path d="M52.4 52.4h.1M52.4 52.5v.2M52.4 52.8h.1M52.4 52.9v.2M52.4 53.2h.1M52.4 53.3v.2M52.4 53.6h.1M52.4 53.7v.2M52.4 54h.1M52.4 54.1v.2M52.4 54.4h.1M52.4 54.5v.2"/>
<path d="M52.4 54.8h.1M52.4 54.9v.2M52.4 55.2h.1M52.4 55.3v.2M52.4 55.6h.1M52.4 55.7v.2M52.4 56h.1M52.4 56.1v.2M52.4 56.4v.1M52.4 56.6v.1M52.4 56.8v.1M52.4 57v.1"/>
<path d="M52.4 57.2v.1M52.4 57.4v.1M52.4 57.6v.1M52.4 57.8v.1M52.4 58v.1M52.4 58.2v.1M52.4 58.4v.1M52.4 58.6v.1M52.4 58.8v.1M52.4 59v.2M52.4 59.3h.1M52.4 59.4v.2"/>
<path d="M52.4 59.7h.1M52.4 59.8v.2M52.4 60.1h.1M52.4 60.2v.2M52.4 60.5h.1M52.4 60.6v.2M52.4 60.9h.1M52.4 61v.2M52.4 61.3h.1M52.4 61.4v.2M52.4 61.7h.1M52.4 61.8v.2"/>
<path d="M52.4 62.1h.1M52.4 62.2v.2M52.4 62.5h.1M52.4 62.6v.2"/>
</g>
<g fill="none" stroke="#000" stroke-width=".21">
<path d="M25.1 44.9h162.4v94.4h-162.4zM119.3 56.4h63.9M119.4 50.2v84.7M151.2 56.4v78.5M183.2 50.3v84.5M183.2 50.3h-74.5v84.5M108.7 68.7h74.5M108.7 73.1h74.5M108.7 77.5h74.5M119.3 62.5h63.9M130 62.5v72.4M140.7 62.5v72.4"/>
<path d="M161.9 62.5v72.4M172.5 62.5v72.4M108.7 82h74.5M108.7 86.4h74.5M108.7 90.8h74.5M108.7 95.2h74.5M108.7 99.6h74.5M108.7 104h74.5M108.7 108.4h74.5M108.7 112.8h74.5M108.7 117.2h74.5M108.7 121.6h74.5"/>
<path d="M108.7 126h74.5M108.7 130.4h74.5M108.7 134.9h74.5"/>
</g>
<text font-size="3.9" x="25" y="26.8">BTA/BTB08 and T8 Series</text>
<g font-size="3.5">
<text x="25" y="38">PACKAGE MECHANICAL DATA</text>
<text x="25" y="43.7">D²PAK (Plastic)</text>
<text x="25" y="151">FOOTPRINT DIMENSIONS (in millimeters)</text>
<text x="25" y="156.7">D²PAK (Plastic)</text>
</g>
<g font-size="3">
<text x="141.5" y="53.8">DIMENSIONS</text>
<text x="110.8" y="60">REF.</text>
<text x="127.3" y="60">Millimeters</text>
<text x="162.3" y="60">Inches</text>
<text x="113.1" y="71.4">A</text>
<text x="121.6" y="66.2">Min.</text>
<text x="121.7" y="71.4">4.30</text>
<text x="132.3" y="66.2">Typ.</text>
<text x="142.5" y="66.2">Max.</text>
<text x="142.9" y="71.4">4.60</text>
<text x="152.7" y="71.4">0.169</text>
<text x="153.5" y="66.2">Min.</text>
<text x="164.1" y="66.2">Typ.</text>
<text x="173.9" y="71.4">0.181</text>
<text x="174.4" y="66.2">Max.</text>
<text x="112.2" y="75.8">A1</text>
<text x="121.7" y="75.8">2.49</text>
<text x="142.9" y="75.8">2.69</text>
<text x="152.7" y="75.8">0.098</text>
<text x="173.9" y="75.8">0.106</text>
<text x="112.2" y="80.3">A2</text>
<text x="121.7" y="80.3">0.03</text>
<text x="142.9" y="80.3">0.23</text>
<text x="152.7" y="80.3">0.001</text>
<text x="173.9" y="80.3">0.009</text>
<text x="112.2" y="89.1">B2</text>
<text x="113.1" y="84.7">B</text>
<text x="121.7" y="84.7">0.70</text>
<text x="121.7" y="89.1">1.25</text>
<text x="132.4" y="89.1">1.40</text>
<text x="142.9" y="84.7">0.93</text>
<text x="152.7" y="89.1">0.048</text>
<text x="152.7" y="84.7">0.027</text>
<text x="163.4" y="89.1">0.055</text>
<text x="173.9" y="84.7">0.037</text>
<text x="113" y="93.5">C</text>
<text x="121.7" y="93.5">0.45</text>
<text x="142.9" y="93.5">0.60</text>
<text x="152.7" y="93.5">0.017</text>
<text x="173.9" y="93.5">0.024</text>
<text x="112.1" y="97.9">C2</text>
<text x="121.7" y="97.9">1.21</text>
<text x="142.9" y="97.9">1.36</text>
<text x="152.7" y="97.9">0.047</text>
<text x="173.9" y="97.9">0.054</text>
<text x="113" y="102.3">D</text>
<text x="113.1" y="106.7">E</text>
<text x="120.8" y="106.7">10.00</text>
<text x="121.7" y="102.3">8.95</text>
<text x="142.1" y="106.7">10.28</text>
<text x="142.9" y="102.3">9.35</text>
<text x="152.7" y="102.3">0.352</text>
<text x="152.7" y="106.7">0.393</text>
<text x="173.9" y="102.3">0.368</text>
<text x="173.9" y="106.7">0.405</text>
<text x="112.9" y="111.1">G</text>
<text x="121.7" y="111.1">4.88</text>
<text x="142.9" y="111.1">5.28</text>
<text x="152.7" y="111.1">0.192</text>
<text x="173.9" y="111.1">0.208</text>
<text x="112.4" y="119.9">L2</text>
<text x="113.2" y="115.5">L</text>
<text x="120.8" y="115.5">15.00</text>
<text x="121.7" y="119.9">1.27</text>
<text x="142.1" y="115.5">15.85</text>
<text x="142.9" y="119.9">1.40</text>
<text x="152.7" y="115.5">0.590</text>
<text x="152.7" y="119.9">0.050</text>
<text x="173.9" y="115.5">0.624</text>
<text x="173.9" y="119.9">0.055</text>
<text x="112.4" y="124.4">L3</text>
<text x="121.7" y="124.4">1.40</text>
<text x="142.9" y="124.4">1.75</text>
<text x="152.7" y="124.4">0.055</text>
<text x="173.9" y="124.4">0.069</text>
<text x="113" y="128.8">R</text>
<text x="132.4" y="128.8">0.40</text>
<text x="163.3" y="128.8">0.016</text>
<text x="112.2" y="133.2">V2</text>
<text x="123.2" y="133.2">0°</text>
<text x="144.5" y="133.2">8°</text>
<text x="155.1" y="133.2">0°</text>
<text x="176.4" y="133.2">8°</text>
<text x="25" y="266.8">8/10</text>
</g>
<g font-size="2.6" fill="#010202">
<text x="56" y="164.2">16.90</text>
<text x="29.1" y="183.5">10.30</text>
<text x="93.5" y="183.6">5.08</text>
<text x="84.5" y="190.1">1.30</text>
<text x="48.9" y="203.3">8.90</text>
<text x="71.6" y="200.5">3.70</text>
</g>
<g font-size="2.5" fill="#231f20">
<text x="88.6" y="59.7">A</text>
<text x="51.5" y="64.4">E</text>
<text x="36.3" y="67.9">L2</text>
<text x="78" y="66.2">C2</text>
<text x="31.5" y="83">L</text>
<text x="101.5" y="79.9">D</text>
<text x="36.4" y="90">L3</text>
<text x="68.3" y="93.4">A1</text>
<text x="59.8" y="99.7">B2</text>
<text x="80.9" y="100.9">C</text>
<text x="95.6" y="100.7">R</text>
<text x="59.9" y="103.5">B</text>
<text x="51.6" y="110.6">G</text>
<text x="83.6" y="117.3">A2</text>
<text x="64.7" y="120.3">2.0 MIN.</text>
<text x="64.7" y="123.2">FLAT ZONE</text>
<text x="95.1" y="131.4">V2</text>
</g>
</svg>
